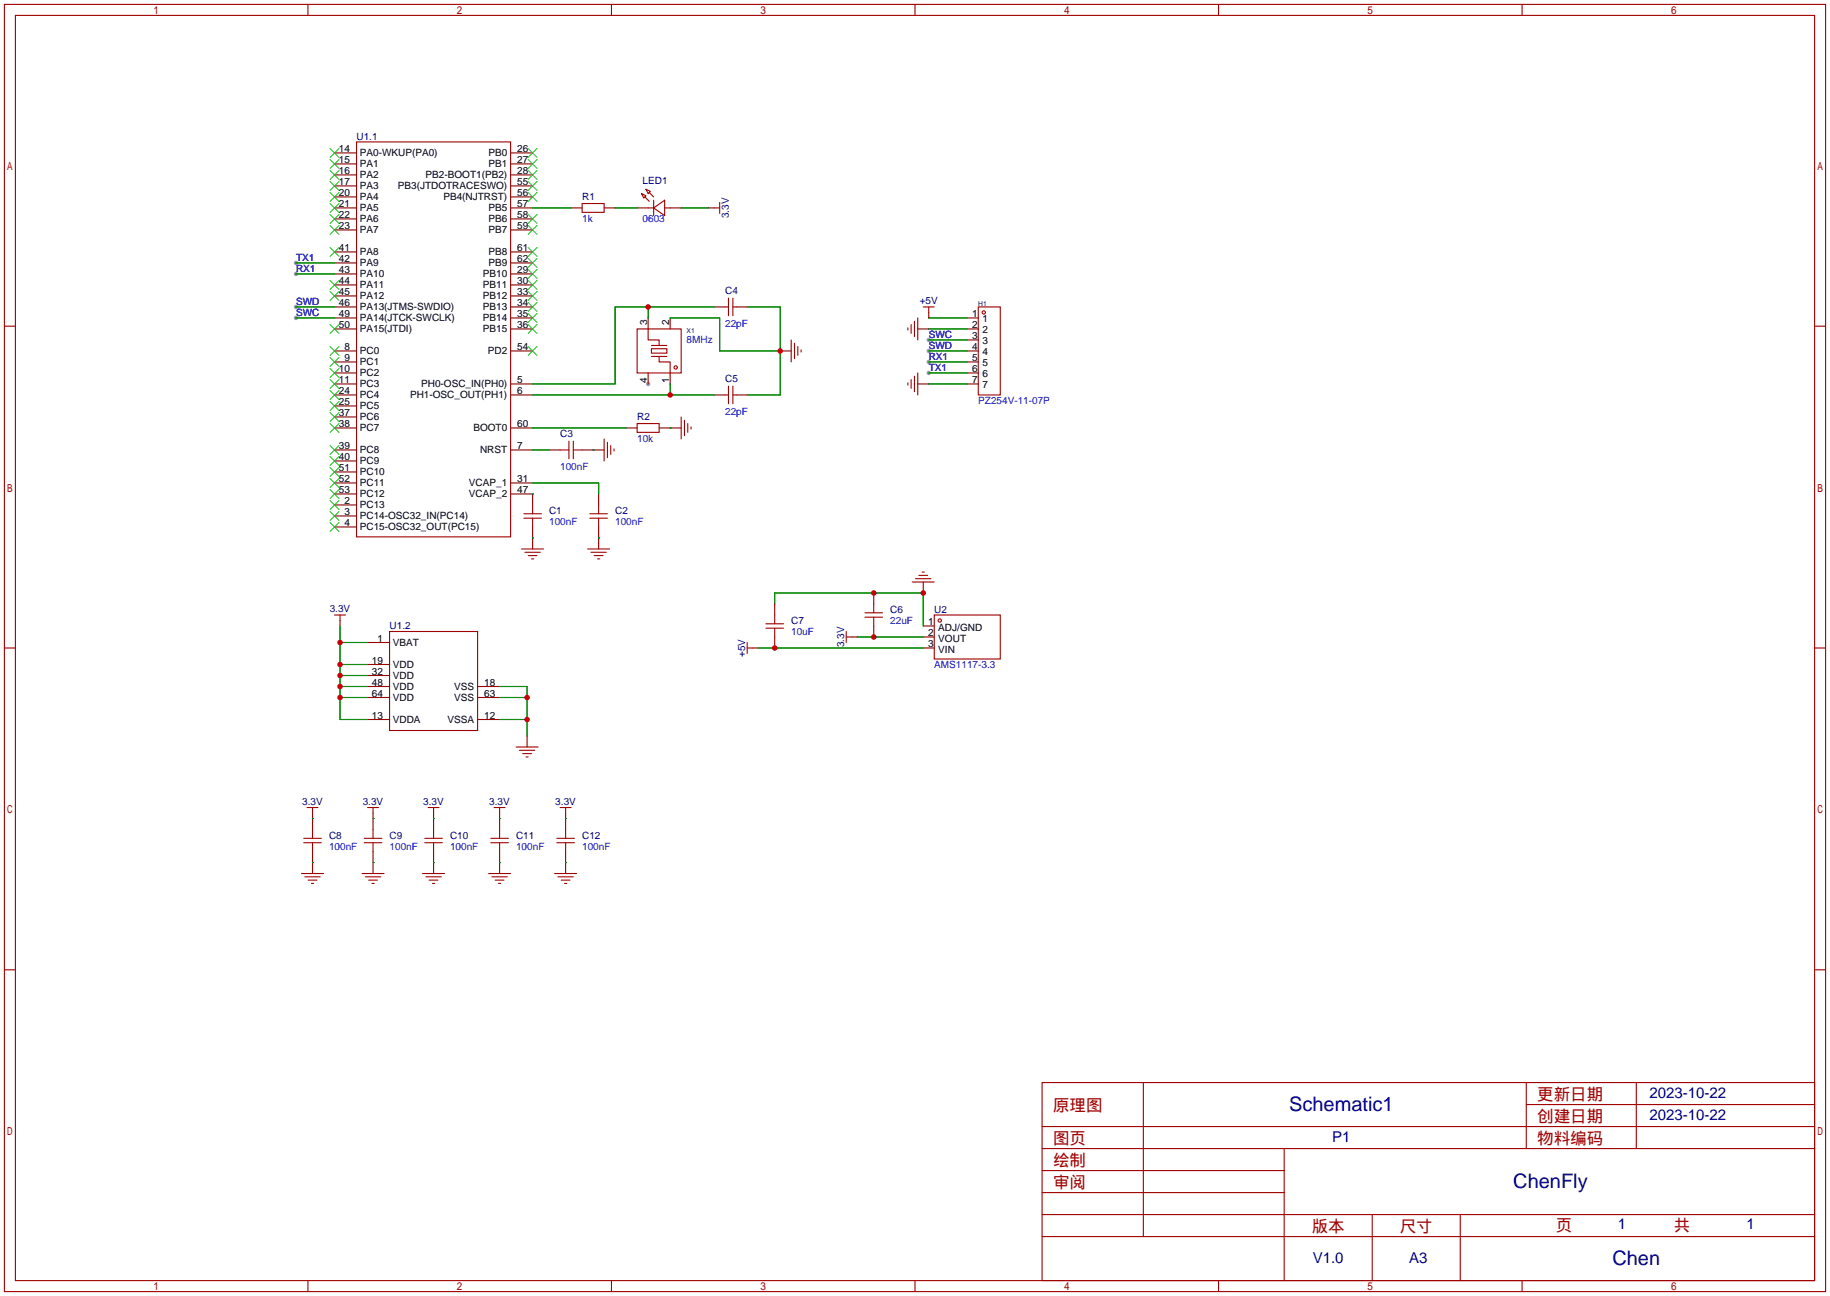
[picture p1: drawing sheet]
<svg xmlns="http://www.w3.org/2000/svg" width="422mm" height="299mm" viewBox="0 0 422 299" stroke-linecap="round" stroke-linejoin="round" font-family="sans-serif">
<g fill="#999">
<circle cx="149.6" cy="88.6" r=".51"/>
<circle cx="68.3" cy="60.7" r=".51"/>
<circle cx="68.3" cy="63.2" r=".51"/>
<circle cx="68.3" cy="70.9" r=".51"/>
<circle cx="68.3" cy="73.4" r=".51"/>
<circle cx="214.4" cy="78.5" r=".51"/>
<circle cx="214.4" cy="81" r=".51"/>
<circle cx="214.4" cy="83.6" r=".51"/>
<circle cx="214.4" cy="86.1" r=".51"/>
</g>
<g fill="none" stroke="#a10000" stroke-width=".25">
<path d="M1 1h420.4v297.2h-420.4zM3.6 3.6h415.2v292.1h-415.2zM71.1 1v2.6M141.1 1v2.6M211.2 1v2.6M281.3 1v2.6M351.3 1v2.6M82.3 32.8h35.6v91.2h-35.6zM134.4 47h5v2h-5zM148.1 44.7l1 .5-.5 .5zM148.8 45.5l1.1 1M149.1 43.7l1 .5-.5 .5z"/>
<path d="M149.6 48h1.3M149.9 44.5l1 1M150.9 48l2.5-1.8v3.6zM150.9 46.2v3.6M153.4 48h1.3M164.8 48h1.3M166.1 46.7v2.6M1 75.3h2.6M147.1 75.9h10.1v10.2h-10.1zM149.6 75.9v2.6h2.5v1.3M150.4 79.8h3.5M167.4 70.9h.7"/>
<path d="M168.1 68.8v4.1M169.2 68.8v4.1M169.2 70.9h.7M182.6 78.5v5.1M183.4 79.2v3.6M209.5 75.7v.5M210.3 74.9v2.1M211.1 74.2v3.5M211.8 73.4v5.1M213.1 70.9h2.5M214.4 70.9v1.2M225.8 70.9h5.1v20.3h-5.1z"/>
<path d="M418.8 75.3h2.6M147.1 97.8h5v2h-5zM150.4 80.5h3.5v1h-3.5zM150.4 82.3h3.5M152.1 82.3v1.3h2.6v2.5M157.2 96.3v5M158 97v3.6M158.7 97.8v2M159.5 98.6v.5M167.4 91.2h.7M168.1 89.2v4M169.2 89.2v4"/>
<path d="M169.2 91.2h.7M184.1 80v2M184.9 80.8v.5M209.5 88.4v.5M210.3 87.6v2.1M211.1 86.9v3.5M211.8 86.1v5.1M120.9 119.6h4.1M120.9 118.6h4.1M122.9 116.6v2M122.9 119.6v2.1M129.3 103.9h2"/>
<path d="M131.3 101.9v4M132.3 101.9v4M132.3 103.9h2.1M136.1 119.6h4.1M136.1 118.6h4.1M138.2 116.6v2M138.2 119.6v2.1M139.4 101.3v5.1M140.2 102.1v3.6M141 102.9v2M141.7 103.6v.5M120.4 126.7h5.1"/>
<path d="M121.2 127.5h3.5M121.9 128.3h2.1M122.7 129h.5M135.6 126.7h5.1M136.4 127.5h3.6M137.2 128.3h2M137.9 129h.5M201.7 139.4v2.1M210.6 134.4h5M211.3 133.6h3.6M212.1 132.8h2M212.9 132.1h.5"/>
<path d="M1 149.6h2.6M77.2 142h2.6M78.5 142v1.3M89.9 145.8h20.3v22.9h-20.3zM172.5 149.6h1.2M172.5 148.3v2.6M176.8 145h4M176.8 144h4M178.8 142v2M178.8 145v2.1M195.3 145.8v2.5M195.3 147.1h1.3"/>
<path d="M199.6 142.5h4.1M199.6 141.5h4.1M201.7 142.5v2M215.6 142h15.3v10.1h-15.3zM418.8 149.6h2.6M119.1 172.5h5.1M119.9 173.2h3.5M120.6 174h2.1M121.4 174.8h.5M70.1 194.6h4.1M70.1 193.5h4.1M70.9 186.4h2.5"/>
<path d="M72.1 186.4v1.3M72.1 191.5v2M72.1 194.6v2M84.1 194.6h4M84.1 193.5h4M84.8 186.4h2.6M86.1 186.4v1.3M86.1 191.5v2M86.1 194.6v2M98 194.6h4.1M98 193.5h4.1M98.8 186.4h2.5"/>
<path d="M100.1 186.4v1.3M100.1 191.5v2M100.1 194.6v2M113.3 194.6h4M113.3 193.5h4M114 186.4h2.6M115.3 186.4v1.3M115.3 191.5v2M115.3 194.6v2M128.5 194.6h4.1M128.5 193.5h4.1M129.3 186.4h2.5"/>
<path d="M130.6 186.4v1.3M130.6 191.5v2M130.6 194.6v2M69.6 201.7h5.1M70.4 202.4h3.5M71.1 203.2h2.1M71.9 204h.5M83.6 201.7h5M84.3 202.4h3.6M85.1 203.2h2M85.9 204h.5M97.5 201.7h5.1"/>
<path d="M98.3 202.4h3.6M99.1 203.2h2M99.8 204h.5M112.8 201.7h5.1M113.5 202.4h3.6M114.3 203.2h2M115.1 204h.5M128 201.7h5.1M128.8 202.4h3.5M129.5 203.2h2.1M130.3 204h.5M1 223.9h2.6"/>
<path d="M418.8 223.9h2.6M240.5 249.9h178.3v45.8h-178.3zM263.9 249.9v35.6M352.3 249.9v15.3M352.3 255h66.5M377.7 249.9v15.3M240.5 270.3h55.9M240.5 265.2h178.3M240.5 275.3h55.9M240.5 260.1h178.3M296.4 265.2v30.5M71.1 295.7v2.5"/>
<path d="M141.1 295.7v2.5M211.2 295.7v2.5M240.5 285.5h178.3M240.5 280.4h178.3M281.3 295.7v2.5M316.7 280.4v15.3M337.1 280.4v15.3M351.3 295.7v2.5"/>
<circle cx="227.1" cy="72.1" r=".38"/>
<circle cx="156" cy="84.8" r=".38"/>
<circle cx="216.9" cy="143.3" r=".38"/>
</g>
<g fill="none" stroke="#870000" stroke-width=".25">
<path d="M77.2 35.3h5.1M77.2 37.8h5.1M117.9 35.3h5M117.9 37.8h5M77.2 40.4h5.1M77.2 42.9h5.1M77.2 45.5h5.1M77.2 48h5.1M77.2 50.5h5.1M77.2 53.1h5.1M77.2 58.2h5.1M117.9 40.4h5"/>
<path d="M117.9 42.9h5M117.9 45.5h5M117.9 48h5M117.9 50.5h5M117.9 53.1h5M117.9 58.2h5M131.8 48h2.6M139.4 48h2.6M147.1 48h2.5M154.7 48h2.5M163.6 48h1.2M77.2 63.2h5.1"/>
<path d="M77.2 65.8h5.1M77.2 68.3h5.1M77.2 70.9h5.1M77.2 73.4h5.1M77.2 75.9h5.1M77.2 60.7h5.1M117.9 63.2h5M117.9 65.8h5M117.9 68.3h5M117.9 70.9h5M117.9 73.4h5M117.9 75.9h5"/>
<path d="M117.9 60.7h5M149.6 73.4v2.5M154.7 73.4v2.5M164.8 70.9h2.6M169.9 70.9h2.6M211.8 75.9h2.6M214.4 72.1v1.3M223.3 73.4h2.5M223.3 75.9h2.5M223.3 78.5h2.5M77.2 81h5.1M77.2 83.6h5.1"/>
<path d="M77.2 86.1h5.1M77.2 88.6h5.1M77.2 91.2h5.1M77.2 93.7h5.1M77.2 96.3h5.1M77.2 98.8h5.1M117.9 81h5M117.9 88.6h5M117.9 91.2h5M117.9 98.8h5M144.5 98.8h2.6M149.6 86.1v2.5"/>
<path d="M152.1 98.8h5.1M154.7 86.1v2.5M164.8 91.2h2.6M169.9 91.2h2.6M180.1 81h2.5M211.8 88.6h2.6M223.3 81h2.5M223.3 83.6h2.5M223.3 86.1h2.5M223.3 88.6h2.5M77.2 116.6h5.1M77.2 119.1h5.1"/>
<path d="M77.2 103.9h5.1M77.2 106.4h5.1M77.2 109h5.1M77.2 111.5h5.1M77.2 114h5.1M117.9 103.9h5M117.9 111.5h5M117.9 114h5v2.6M126.7 103.9h2.6M134.4 103.9h5M138.2 114v2.6M77.2 121.7h5.1"/>
<path d="M122.9 121.7v5M138.2 121.7v5M178.8 139.4v2.6M201.7 136.9v2.5M213.1 134.4v2.5M78.5 143.3v1.2M84.8 148.3h5.1M84.8 158.5h5.1M84.8 153.4h5.1M84.8 156h5.1M110.2 158.5h5.1M173.7 149.6h1.3"/>
<path d="M178.8 147.1v2.5M196.6 147.1h1.3M201.7 144.5v2.6M213.1 149.6h2.5M213.1 147.1h2.5M213.1 144.5h2.5M84.8 166.1h5.1M84.8 161h5.1M110.2 166.1h5.1M110.2 161h5.1M121.7 169.9v2.6M72.1 187.7v3.8"/>
<path d="M72.1 196.6v5.1M86.1 187.7v3.8M86.1 196.6v5.1M100.1 187.7v3.8M100.1 196.6v5.1M115.3 187.7v3.8M115.3 196.6v5.1M130.6 187.7v3.8M130.6 196.6v5.1"/>
</g>
<g fill="none" stroke="#3c3" stroke-width=".25">
<path d="M76.2 34.3l2 2M76.2 36.8l2 2.1M76.2 39.4l2 2M78.2 34.3l-2 2M78.2 36.8l-2 2.1M78.2 39.4l-2 2M121.9 34.3l2.1 2M121.9 36.8l2.1 2.1M121.9 39.4l2.1 2M124 34.3l-2.1 2M124 36.8l-2.1 2.1M124 39.4l-2.1 2"/>
<path d="M76.2 41.9l2 2M76.2 44.5l2 2M76.2 47l2 2M76.2 49.5l2 2.1M76.2 52.1l2 2M76.2 57.2l2 2M78.2 41.9l-2 2M78.2 44.5l-2 2M78.2 47l-2 2M78.2 49.5l-2 2.1M78.2 52.1l-2 2M78.2 57.2l-2 2"/>
<path d="M121.9 41.9l2.1 2M121.9 44.5l2.1 2M121.9 49.5l2.1 2.1M121.9 52.1l2.1 2M121.9 57.2l2.1 2M121.9 59.7l2.1 2M124 41.9l-2.1 2M124 44.5l-2.1 2M124 49.5l-2.1 2.1M124 52.1l-2.1 2M124 57.2l-2.1 2M124 59.7l-2.1 2"/>
<path d="M76.2 64.8l2 2M76.2 67.3l2 2M76.2 74.9l2 2.1M78.2 64.8l-2 2M78.2 67.3l-2 2M78.2 74.9l-2 2.1M121.9 62.2l2.1 2.1M121.9 64.8l2.1 2M121.9 67.3l2.1 2M121.9 69.9l2.1 2M121.9 72.4l2.1 2M121.9 74.9l2.1 2.1"/>
<path d="M124 62.2l-2.1 2.1M124 64.8l-2.1 2M124 67.3l-2.1 2M124 69.9l-2.1 2M124 72.4l-2.1 2M124 74.9l-2.1 2.1M76.2 80l2 2M76.2 82.6l2 2M76.2 85.1l2 2M76.2 87.6l2 2.1M76.2 90.2l2 2M76.2 92.7l2 2"/>
<path d="M76.2 95.2l2 2.1M76.2 97.8l2 2M78.2 80l-2 2M78.2 82.6l-2 2M78.2 90.2l-2 2M78.2 95.2l-2 2.1M78.2 97.8l-2 2M78.2 85.1l-2 2M78.2 87.6l-2 2.1M78.2 92.7l-2 2M121.9 80l2.1 2M124 80l-2.1 2"/>
<path d="M76.2 115.6l2 2M76.2 118.1l2 2M76.2 102.9l2 2M76.2 105.4l2 2M76.2 108l2 2M76.2 110.5l2 2M76.2 113l2 2.1M78.2 113l-2 2.1M78.2 115.6l-2 2M78.2 118.1l-2 2M78.2 102.9l-2 2M78.2 105.4l-2 2"/>
<path d="M78.2 108l-2 2M78.2 110.5l-2 2M76.2 120.6l2 2.1M78.2 120.6l-2 2.1"/>
</g>
<g fill="none" stroke="#008700" stroke-width=".25">
<path d="M122.9 48h8.9M142 48h5.1M157.2 48h6.4M68.3 60.7h8.9M68.3 63.2h8.9M68.3 70.9h8.9M68.3 73.4h8.9M149.6 70.9v2.5M154.7 73.4h11.4v7.6h14M164.8 70.9h-22.8v17.7h-19.1M172.5 70.9h7.6v20.3h-7.6M214.4 73.4h8.9"/>
<path d="M214.4 75.9h8.9M214.4 78.5h8.9M122.9 98.8h21.6M122.9 91.2h41.9M154.7 98.8h.1M154.7 88.6v2.6M214.4 88.6h8.9M214.4 81h8.9M214.4 83.6h8.9M214.4 86.1h8.9M122.9 114h.1M122.9 111.5h15.3v2.5"/>
<path d="M122.9 103.9h3.8M136.9 103.9h.1M122.9 124.2h.1M138.2 124.2h.1M178.8 139.4v-2.5h34.3v7.6M78.5 158.5h6.3M78.5 156h6.3M78.5 153.4h6.3M78.5 148.3h6.3M78.5 144.5v21.6h6.3M115.3 158.5h6.4v11.4M175 149.6h38.1"/>
<path d="M197.9 147.1h15.2M78.5 161h6.3M115.3 161h6.4M115.3 166.1h6.4M72.1 189h.1M72.1 199.1h.1M86.1 189h.1M86.1 199.1h.1M100.1 189h.1M100.1 199.1h.1M115.3 189h.1M115.3 199.1h.1"/>
<path d="M130.6 189h.1M130.6 199.1h.1"/>
</g>
<g fill="#c00">
<circle cx="149.6" cy="70.9" r=".63"/>
<circle cx="154.7" cy="91.2" r=".63"/>
<circle cx="180.1" cy="81" r=".63"/>
<circle cx="78.5" cy="161" r=".63"/>
<circle cx="78.5" cy="158.5" r=".63"/>
<circle cx="78.5" cy="156" r=".63"/>
<circle cx="78.5" cy="153.4" r=".63"/>
<circle cx="78.5" cy="148.3" r=".63"/>
<circle cx="121.7" cy="161" r=".63"/>
<circle cx="121.7" cy="166.1" r=".63"/>
<circle cx="201.7" cy="147.1" r=".63"/>
<circle cx="213.1" cy="136.9" r=".63"/>
<circle cx="201.7" cy="136.9" r=".63"/>
<circle cx="178.8" cy="149.6" r=".63"/>
</g>
<g font-size="4.6" fill="#000080">
<text x="297.6" y="256.4">Schematic1</text>
<text x="349.3" y="274.2">ChenFly</text>
<text x="372.2" y="292">Chen</text>
</g>
<g font-size="3.8" fill="#a00000">
<text x="243.1" y="256.5">原理图</text>
<text x="354.8" y="254">更新日期</text>
<text x="354.8" y="259.1">创建日期</text>
<text x="243.1" y="269.2">绘制</text>
<text x="243.1" y="264.2">图页</text>
<text x="354.8" y="264.2">物料编码</text>
<text x="243.1" y="274.3">审阅</text>
<text x="302.8" y="284.5">版本</text>
<text x="323.1" y="284.5">尺寸</text>
<text x="359.2" y="284.2">页</text>
<text x="386.3" y="284.2">共</text>
</g>
<g font-size="3.5" fill="#000080">
<text x="380.7" y="253.5">2023-10-22</text>
<text x="307.5" y="263.7">P1</text>
<text x="380.7" y="258.6">2023-10-22</text>
<text x="373.4" y="283.7">1</text>
<text x="403.2" y="283.7">1</text>
<text x="303" y="291.6">V1.0</text>
<text x="325.3" y="291.6">A3</text>
</g>
<g font-size="2.3">
<text x="78.2" y="35.1">14</text>
<text x="119.4" y="35.1">26</text>
<text x="78.2" y="37.6">15</text>
<text x="78.2" y="40.2">16</text>
<text x="83.1" y="36.1">PA0-WKUP(PA0)</text>
<text x="83.1" y="38.6">PA1</text>
<text x="83.1" y="41.2">PA2</text>
<text x="98.2" y="41.2">PB2-BOOT1(PB2)</text>
<text x="112.7" y="36.1">PB0</text>
<text x="112.7" y="38.6">PB1</text>
<text x="119.4" y="37.6">27</text>
<text x="119.4" y="40.2">28</text>
<text x="78.2" y="42.7">17</text>
<text x="78.2" y="45.2">20</text>
<text x="78.2" y="47.8">21</text>
<text x="83.1" y="43.7">PA3</text>
<text x="83.1" y="46.3">PA4</text>
<text x="91.8" y="43.7">PB3(JTDOTRACESWO)</text>
<text x="102.3" y="46.3">PB4(NJTRST)</text>
<text x="119.4" y="42.7">55</text>
<text x="119.4" y="45.2">56</text>
<text x="119.4" y="47.8">57</text>
<text x="78.2" y="50.3">22</text>
<text x="78.2" y="52.9">23</text>
<text x="83.1" y="48.8">PA5</text>
<text x="83.1" y="51.3">PA6</text>
<text x="83.1" y="53.9">PA7</text>
<text x="112.7" y="48.8">PB5</text>
<text x="112.7" y="51.3">PB6</text>
<text x="112.7" y="53.9">PB7</text>
<text x="119.4" y="50.3">58</text>
<text x="119.4" y="52.9">59</text>
<text x="78.2" y="57.9">41</text>
<text x="83.1" y="59">PA8</text>
<text x="112.7" y="59">PB8</text>
<text x="119.4" y="57.9">61</text>
<text x="78.2" y="60.5">42</text>
<text x="78.2" y="63">43</text>
<text x="78.2" y="65.6">44</text>
<text x="83.1" y="61.5">PA9</text>
<text x="83.1" y="64">PA10</text>
<text x="111.4" y="64">PB10</text>
<text x="112.7" y="61.5">PB9</text>
<text x="119.4" y="63">29</text>
<text x="119.4" y="65.6">30</text>
<text x="119.4" y="60.5">62</text>
<text x="78.2" y="68.1">45</text>
<text x="78.2" y="70.6">46</text>
<text x="83.1" y="66.6">PA11</text>
<text x="83.1" y="69.1">PA12</text>
<text x="83.1" y="71.7">PA13(JTMS-SWDIO)</text>
<text x="111.4" y="66.6">PB11</text>
<text x="111.4" y="69.1">PB12</text>
<text x="111.4" y="71.7">PB13</text>
<text x="119.4" y="68.1">33</text>
<text x="119.4" y="70.6">34</text>
<text x="78.2" y="73.2">49</text>
<text x="78.2" y="75.7">50</text>
<text x="83.1" y="74.2">PA14(JTCK-SWCLK)</text>
<text x="83.1" y="76.7">PA15(JTDI)</text>
<text x="111.4" y="74.2">PB14</text>
<text x="111.4" y="76.7">PB15</text>
<text x="119.4" y="73.2">35</text>
<text x="119.4" y="75.7">36</text>
<text x="149.4" y="74.9" transform="rotate(-90 149.4 74.9)">3</text>
<text x="154.5" y="74.9" transform="rotate(-90 154.5 74.9)">2</text>
<text x="224.4" y="73.2">1</text>
<text x="224.4" y="75.7">2</text>
<text x="226.7" y="74.4">1</text>
<text x="226.7" y="77">2</text>
<text x="79.5" y="80.8">8</text>
<text x="79.5" y="83.3">9</text>
<text x="83.1" y="81.8">PC0</text>
<text x="112.6" y="81.8">PD2</text>
<text x="119.4" y="80.8">54</text>
<text x="224.4" y="78.3">3</text>
<text x="224.4" y="80.8">4</text>
<text x="224.4" y="83.3">5</text>
<text x="226.7" y="79.5">3</text>
<text x="226.7" y="82.1">4</text>
<text x="78.2" y="85.9">10</text>
<text x="78.2" y="88.4">11</text>
<text x="83.1" y="84.4">PC1</text>
<text x="83.1" y="86.9">PC2</text>
<text x="83.1" y="89.4">PC3</text>
<text x="97.2" y="89.4">PH0-OSC_IN(PH0)</text>
<text x="119.4" y="88.4">5</text>
<text x="149.4" y="88.4" transform="rotate(-90 149.4 88.4)">4</text>
<text x="154.5" y="88.4" transform="rotate(-90 154.5 88.4)">1</text>
<text x="224.4" y="85.9">6</text>
<text x="224.4" y="88.4">7</text>
<text x="226.7" y="84.6">5</text>
<text x="226.7" y="87.1">6</text>
<text x="226.7" y="89.7">7</text>
<text x="78.2" y="91">24</text>
<text x="78.2" y="93.5">25</text>
<text x="83.1" y="92">PC4</text>
<text x="83.1" y="94.5">PC5</text>
<text x="94.6" y="92">PH1-OSC_OUT(PH1)</text>
<text x="119.4" y="91">6</text>
<text x="78.2" y="96">37</text>
<text x="78.2" y="98.6">38</text>
<text x="83.1" y="97.1">PC6</text>
<text x="83.1" y="99.6">PC7</text>
<text x="109.3" y="99.6">BOOT0</text>
<text x="119.4" y="98.6">60</text>
<text x="78.2" y="103.7">39</text>
<text x="78.2" y="106.2">40</text>
<text x="83.1" y="104.7">PC8</text>
<text x="83.1" y="107.2">PC9</text>
<text x="110.8" y="104.7">NRST</text>
<text x="119.4" y="103.7">7</text>
<text x="78.2" y="108.7">51</text>
<text x="78.2" y="111.3">52</text>
<text x="78.2" y="113.8">53</text>
<text x="83.1" y="109.8">PC10</text>
<text x="83.1" y="112.3">PC11</text>
<text x="108.2" y="112.3">VCAP_1</text>
<text x="119.4" y="111.3">31</text>
<text x="119.4" y="113.8">47</text>
<text x="79.5" y="116.4">2</text>
<text x="79.5" y="118.9">3</text>
<text x="83.1" y="117.4">PC13</text>
<text x="83.1" y="119.9">PC14-OSC32_IN(PC14)</text>
<text x="83.1" y="114.8">PC12</text>
<text x="108.2" y="114.8">VCAP_2</text>
<text x="79.5" y="121.4">4</text>
<text x="83.1" y="122.5">PC15-OSC32_OUT(PC15)</text>
<text x="87.1" y="148.1">1</text>
<text x="90.7" y="149.1">VBAT</text>
<text x="214.2" y="149.4">3</text>
<text x="214.2" y="146.8">2</text>
<text x="214.2" y="144.3">1</text>
<text x="216.6" y="148.1">VOUT</text>
<text x="216.6" y="145.6">ADJ/GND</text>
<text x="85.8" y="153.2">19</text>
<text x="85.8" y="155.7">32</text>
<text x="90.7" y="154.2">VDD</text>
<text x="216.6" y="150.6">VIN</text>
<text x="85.8" y="158.3">48</text>
<text x="85.8" y="160.8">64</text>
<text x="90.7" y="156.7">VDD</text>
<text x="90.7" y="159.3">VDD</text>
<text x="90.7" y="161.8">VDD</text>
<text x="104.9" y="159.3">VSS</text>
<text x="104.9" y="161.8">VSS</text>
<text x="111.8" y="158.3">18</text>
<text x="111.8" y="160.8">63</text>
<text x="85.8" y="165.9">13</text>
<text x="90.7" y="166.9">VDDA</text>
<text x="103.3" y="166.9">VSSA</text>
<text x="111.8" y="165.9">12</text>
</g>
<g font-size="2.3" fill="#000080">
<text x="82.3" y="32.3">U1.1</text>
<text x="134.4" y="46.3">R1</text>
<text x="148.3" y="42.5">LED1</text>
<text x="168.2" y="50.4" transform="rotate(-90 168.2 50.4)">3.3V</text>
<text x="167.4" y="67.9">C4</text>
<text x="212.3" y="70.3">+5V</text>
<text x="167.4" y="88.2">C5</text>
<text x="129.3" y="100.9">C3</text>
<text x="147.1" y="97.1">R2</text>
<text x="126.7" y="118.7">C1</text>
<text x="142" y="118.7">C2</text>
<text x="76.1" y="141.4">3.3V</text>
<text x="205.5" y="141.5">C6</text>
<text x="215.6" y="141.5">U2</text>
<text x="89.9" y="145.3">U1.2</text>
<text x="182.6" y="144.1">C7</text>
<text x="194.9" y="149.4" transform="rotate(-90 194.9 149.4)">3.3V</text>
<text x="172" y="151.7" transform="rotate(-90 172 151.7)">+5V</text>
<text x="69.8" y="185.9">3.3V</text>
<text x="83.7" y="185.9">3.3V</text>
<text x="97.7" y="185.9">3.3V</text>
<text x="112.9" y="185.9">3.3V</text>
<text x="128.2" y="185.9">3.3V</text>
<text x="75.9" y="193.6">C8</text>
<text x="89.9" y="193.6">C9</text>
<text x="103.9" y="193.6">C10</text>
<text x="119.1" y="193.6">C11</text>
<text x="134.4" y="193.6">C12</text>
</g>
<g font-size="2.3" fill="#00f">
<text x="134.4" y="51.4">1k</text>
<text x="148.3" y="51.4">0603</text>
<text x="68.3" y="60.2">TX1</text>
<text x="68.3" y="62.8">RX1</text>
<text x="68.3" y="70.4">SWD</text>
<text x="68.3" y="72.9">SWC</text>
<text x="167.4" y="75.5">22pF</text>
<text x="158.5" y="79.3">8MHz</text>
<text x="214.4" y="78">SWC</text>
<text x="214.4" y="80.6">SWD</text>
<text x="214.4" y="83.1">RX1</text>
<text x="214.4" y="85.6">TX1</text>
<text x="167.4" y="95.8">22pF</text>
<text x="225.8" y="93.3">PZ254V-11-07P</text>
<text x="147.1" y="102.2">10k</text>
<text x="129.3" y="108.5">100nF</text>
<text x="126.7" y="121.2">100nF</text>
<text x="142" y="121.2">100nF</text>
<text x="182.6" y="146.6">10uF</text>
<text x="205.5" y="144.1">22uF</text>
<text x="215.6" y="154.2">AMS1117-3.3</text>
<text x="75.9" y="196.1">100nF</text>
<text x="89.9" y="196.1">100nF</text>
<text x="103.9" y="196.1">100nF</text>
<text x="119.1" y="196.1">100nF</text>
<text x="134.4" y="196.1">100nF</text>
</g>
<g font-size="1.6" fill="#000080">
<text x="225.8" y="70.6">H1</text>
<text x="158.5" y="76.9">X1</text>
</g>
</svg>
